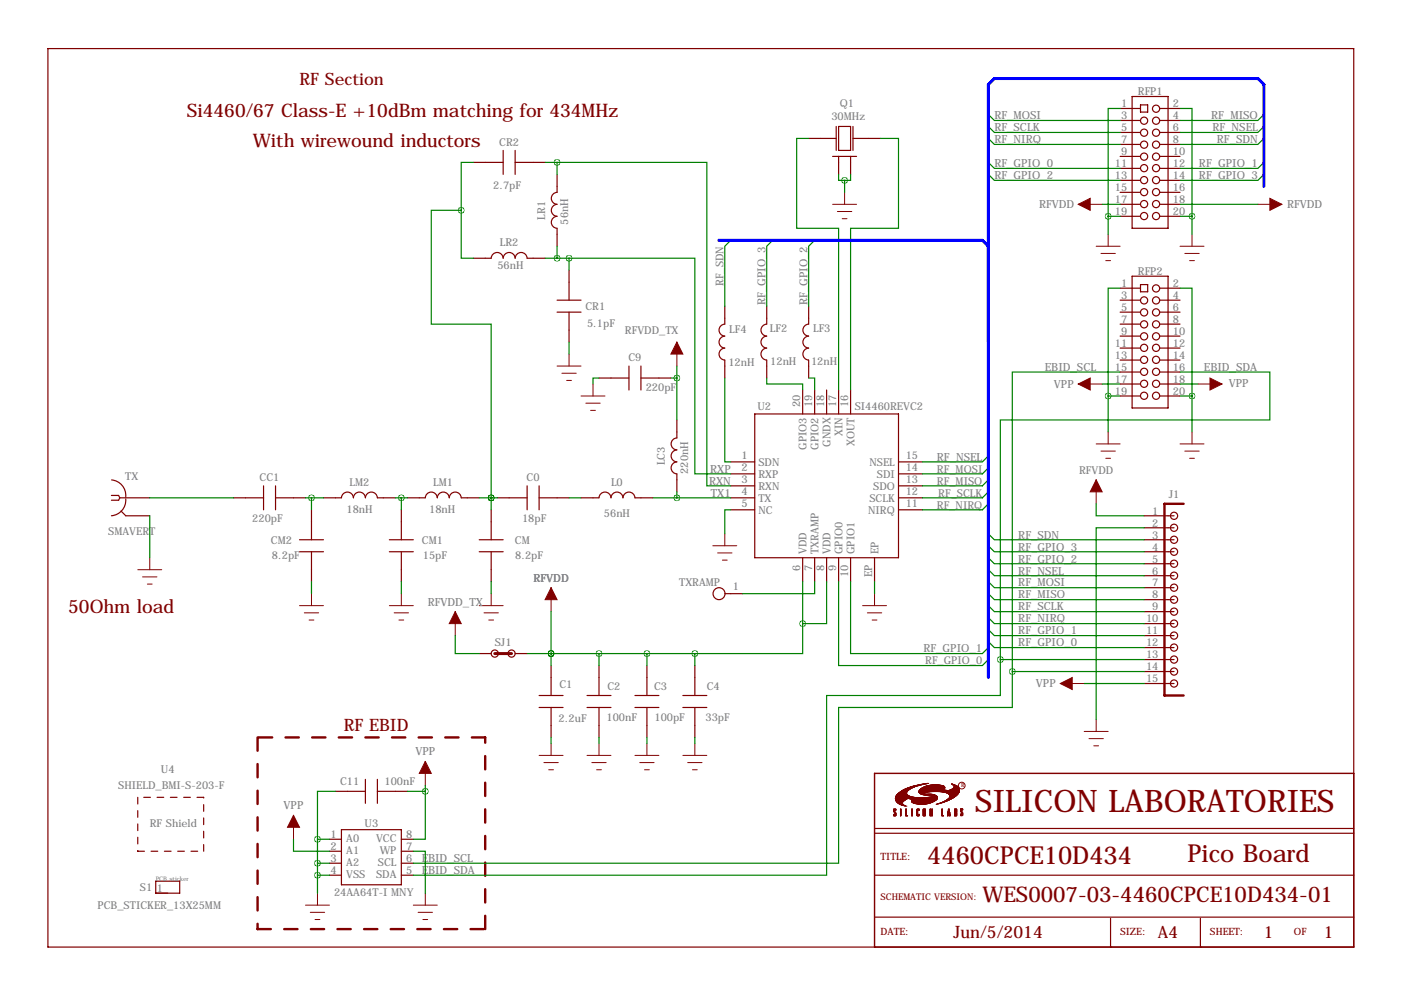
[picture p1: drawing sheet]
<svg xmlns="http://www.w3.org/2000/svg" width="297mm" height="211mm" viewBox="0 0 297 211" stroke-linecap="round" stroke-linejoin="round" font-family="sans-serif">
<path d="M54.6 156.4v40.6M102.9 156.4h-48.3M54.6 197h48.3M102.9 197v-40.6" fill="none" stroke="#800000" stroke-width=".51" stroke-dasharray="2.8 2.8"/>
<g fill="none" stroke="#800000" stroke-width=".25">
<path d="M10.2 10.3h276.8v190.5h-276.8zM100.3 34.4h6.4M106.7 31.9v5.1M109.2 34.4h6.4M109.2 31.9v5.1M118.1 37v3.8a1.27 1.27 0 0 0-1.2 1.2 1.27 1.27 0 0 0 1.2 1.3 1.27 1.27 0 0 0-1.2 1.3 1.27 1.27 0 0 0 1.2 1.3 1.27 1.27 0 0 0-1.2 1.2 1.27 1.27 0 0 0 1.2 1.3v3.8M171.4 29.4h5.9M176.5 33.2h5.1M177.3 26.8v5.1M177.8 26.8h2.5v5.1h-2.5zM177.8 33.2v3.8M180.3 33.2v3.8"/>
<path d="M180.8 26.8v5.1M180.8 29.4h5.9M237.5 23h4.3M237.5 25.5h4.3M237.5 28.1h4.3M237.5 30.6h4.3M237.5 33.2h4.3M237.5 35.7h4.3M237.5 38.2h4.3M240 20.5h7.6v27.9h-7.6zM241.8 22.2h1.5v1.6h-1.5zM245.9 23h4.3"/>
<path d="M245.9 25.5h4.3M245.9 28.1h4.3M245.9 30.6h4.3M245.9 33.2h4.3M245.9 35.7h4.3M245.9 38.2h4.3M100.3 54.8l3.8-.1a1.27 1.27 0 0 1 1.3-1.2 1.27 1.27 0 0 1 1.3 1.3 1.27 1.27 0 0 1 1.2-1.3 1.27 1.27 0 0 1 1.3 1.3 1.27 1.27 0 0 1 1.3-1.3 1.27 1.27 0 0 1 1.3 1.3h3.8M120.6 57.3v6.3M237.5 40.8h4.3M237.5 43.3h4.3M237.5 45.9h4.3M240 58.6h7.6v27.9h-7.6z"/>
<path d="M245.9 40.8h4.3M245.9 43.3h4.3M245.9 45.9h4.3M118.1 63.6h5.1M118.1 66.2h5.1M120.6 66.2v6.3M133.3 77.6v5.1M135.9 77.6v5.1M153.7 64.9v3.8a1.27 1.27 0 0 0-1.2 1.3 1.27 1.27 0 0 0 1.2 1.3 1.27 1.27 0 0 0-1.2 1.2 1.27 1.27 0 0 0 1.2 1.3 1.27 1.27 0 0 0-1.2 1.3 1.27 1.27 0 0 0 1.2 1.2v3.9M162.6 64.9v3.8a1.27 1.27 0 0 0-1.3 1.3 1.27 1.27 0 0 0 1.3 1.3 1.27 1.27 0 0 0-1.3 1.2 1.27 1.27 0 0 0 1.3 1.3 1.27 1.27 0 0 0-1.3 1.3 1.27 1.27 0 0 0 1.2 1.2l.1 3.9M171.4 73.8a1.27 1.27 0 0 0-1.2 1.3 1.27 1.27 0 0 0 1.2 1.2M171.4 71.3a1.27 1.27 0 0 0-1.2 1.2 1.27 1.27 0 0 0 1.2 1.3"/>
<path d="M171.4 64.9v3.8a1.27 1.27 0 0 0-1.2 1.3 1.27 1.27 0 0 0 1.2 1.3M171.4 76.3v3.9M237.5 61.1h4.3M237.5 63.6h4.3M237.5 66.2h4.3M237.5 68.7h4.3M237.5 71.3h4.3M237.5 73.8h4.3M237.5 76.3h4.3M237.5 78.9h4.3M241.8 60.3h1.5v1.6h-1.5zM245.9 61.1h4.3"/>
<path d="M245.9 63.6h4.3M245.9 66.2h4.3M245.9 68.7h4.3M245.9 71.3h4.3M245.9 73.8h4.3M245.9 76.3h4.3M245.9 78.9h4.3M127 80.2h6.3M135.9 80.2h6.3M143.5 89v3.9a1.27 1.27 0 0 0-1.2 1.2 1.27 1.27 0 0 0 1.2 1.3 1.27 1.27 0 0 0-1.2 1.3 1.27 1.27 0 0 0 1.2 1.2 1.27 1.27 0 0 0-1.2 1.3 1.27 1.27 0 0 0 1.2 1.3M154.9 97.9h5.1M160 87.8h30.5v30.5h-30.5z"/>
<path d="M170.2 82.7v5.1M172.7 82.7v5.1M175.3 82.7v5.1M177.8 82.7v5.1M180.3 82.7v5.1M190.5 97.9h5.1M237.5 81.4h4.3M237.5 84h4.3M245.9 81.4h4.3M245.9 84h4.3M23.6 105h1.5l.3 .6M23.7 101.8a3.3 3.3 0 0 1 3 3.5"/>
<path d="M25.4 105.6h6.3M25.4 105.6l-.3 .5h-1.5M25.7 108.3l1 1.1h5M26.7 105.8a3.3 3.3 0 0 1-3.1 3.6M49.5 105.6h6.4M55.9 103v5.1M58.4 105.6h6.4M58.4 103v5.1M63.5 117h5.1M63.5 114.4h5.1M66 108.1v6.3M66 117v6.3"/>
<path d="M68.6 105.6l3.8-.1a1.27 1.27 0 0 1 1.3-1.2 1.27 1.27 0 0 1 1.2 1.3 1.27 1.27 0 0 1 1.3-1.3 1.27 1.27 0 0 1 1.3 1.3 1.27 1.27 0 0 1 1.2-1.3 1.27 1.27 0 0 1 1.3 1.3h3.8M82.5 117h5.1M82.5 114.4h5.1M85.1 108.1v6.3M85.1 117v6.3M86.4 105.6l3.8-.1a1.27 1.27 0 0 1 1.2-1.2 1.27 1.27 0 0 1 1.3 1.3 1.27 1.27 0 0 1 1.3-1.3 1.27 1.27 0 0 1 1.2 1.3 1.27 1.27 0 0 1 1.3-1.3 1.27 1.27 0 0 1 1.3 1.3h3.8M101.6 117h5.1M101.6 114.4h5.1M104.1 108.1v6.3M104.1 117v6.3M105.4 105.6h6.4M111.8 103v5.1"/>
<path d="M114.3 105.6h6.3M114.3 103v5.1M123.2 105.6l3.8-.1a1.27 1.27 0 0 1 1.3-1.2 1.27 1.27 0 0 1 1.2 1.3 1.27 1.27 0 0 1 1.3-1.3 1.27 1.27 0 0 1 1.3 1.3 1.27 1.27 0 0 1 1.2-1.3 1.27 1.27 0 0 1 1.3 1.3h3.8M143.5 100.5v3.8M154.9 105.6h5.1M154.9 100.5h5.1M154.9 103h5.1M154.9 108.1h5.1M170.2 118.3v5M172.7 118.3v5M175.3 118.3v5M177.8 118.3v5"/>
<path d="M180.3 118.3v5M185.4 118.3v5M190.5 105.6h5.1M190.5 100.5h5.1M190.5 103h5.1M190.5 108.1h5.1M242.6 119.5h6.3M242.6 117h6.3M242.6 114.4h6.3M242.6 111.9h6.3M242.6 109.4h6.3M101.6 138.6h2.5"/>
<path d="M109.2 138.6h2.6M153.7 125.9h3.8M242.6 137.3h6.3M242.6 132.2h6.3M242.6 129.7h6.3M242.6 134.8h6.3M242.6 139.8h6.3M242.6 127.1h6.3M242.6 124.6h6.3M242.6 122.1h6.3M114.3 150h5.1M114.3 147.5h5.1"/>
<path d="M116.8 141.1v6.4M116.8 150v6.4M124.5 150h5M124.5 147.5h5M127 141.1v6.4M127 150v6.4M134.6 150h5.1M134.6 147.5h5.1M137.2 141.1v6.4M137.2 150v6.4M144.8 150h5.1M144.8 147.5h5.1"/>
<path d="M147.3 141.1v6.4M147.3 150v6.4M242.6 142.4h6.3M242.6 144.9h6.3M69.8 177.9h2.6M71.1 167.8h6.4M72.4 175.9h12.7v11.7h-12.7zM77.5 165.2v5.1M80 167.8h6.4M80 165.2v5.1M85.1 177.9h2.5M185.4 176.7h101.6"/>
<path d="M185.4 175.7h101.6M33 186.8h5.1v2.6h-5.1zM69.8 185.6h2.6M69.8 180.5h2.6M69.8 183h2.6M85.1 185.6h2.5M85.1 180.5h2.5M85.1 183h2.5M185.4 194.5h101.6M185.4 185.6h101.6M235.5 194.7v6.1M254.5 194.7v6.1"/>
<circle cx="242.6" cy="25.6" r=".76"/>
<circle cx="242.6" cy="28.1" r=".76"/>
<circle cx="242.6" cy="30.7" r=".76"/>
<circle cx="242.6" cy="35.7" r=".76"/>
<circle cx="242.6" cy="33.2" r=".76"/>
<circle cx="242.6" cy="38.2" r=".76"/>
<circle cx="245.1" cy="25.6" r=".76"/>
<circle cx="245.1" cy="23.1" r=".76"/>
<circle cx="245.1" cy="28.1" r=".76"/>
<circle cx="245.1" cy="35.7" r=".76"/>
<circle cx="245.1" cy="30.7" r=".76"/>
<circle cx="245.1" cy="38.2" r=".76"/>
<circle cx="245.1" cy="33.2" r=".76"/>
<circle cx="242.6" cy="40.7" r=".76"/>
<circle cx="242.6" cy="43.3" r=".76"/>
<circle cx="242.6" cy="45.8" r=".76"/>
<circle cx="245.1" cy="40.7" r=".76"/>
<circle cx="245.1" cy="43.3" r=".76"/>
<circle cx="245.1" cy="45.8" r=".76"/>
<circle cx="242.6" cy="78.8" r=".76"/>
<circle cx="242.6" cy="63.7" r=".76"/>
<circle cx="242.6" cy="73.8" r=".76"/>
<circle cx="242.6" cy="68.8" r=".76"/>
<circle cx="242.6" cy="76.3" r=".76"/>
<circle cx="242.6" cy="71.3" r=".76"/>
<circle cx="242.6" cy="66.2" r=".76"/>
<circle cx="245.1" cy="78.8" r=".76"/>
<circle cx="245.1" cy="61.2" r=".76"/>
<circle cx="245.1" cy="63.7" r=".76"/>
<circle cx="245.1" cy="73.8" r=".76"/>
<circle cx="245.1" cy="68.8" r=".76"/>
<circle cx="245.1" cy="76.3" r=".76"/>
<circle cx="245.1" cy="71.3" r=".76"/>
<circle cx="245.1" cy="66.2" r=".76"/>
<circle cx="242.6" cy="81.4" r=".76"/>
<circle cx="242.6" cy="83.9" r=".76"/>
<circle cx="245.1" cy="81.4" r=".76"/>
<circle cx="245.1" cy="83.9" r=".76"/>
<circle cx="248.9" cy="114.4" r=".76"/>
<circle cx="248.9" cy="117" r=".76"/>
<circle cx="248.9" cy="109.4" r=".76"/>
<circle cx="248.9" cy="111.9" r=".76"/>
<circle cx="248.9" cy="119.5" r=".76"/>
<circle cx="104.9" cy="138.6" r=".76"/>
<circle cx="108.5" cy="138.6" r=".76"/>
<circle cx="152.5" cy="125.9" r="1.27"/>
<circle cx="248.9" cy="124.6" r=".76"/>
<circle cx="248.9" cy="137.3" r=".76"/>
<circle cx="248.9" cy="122.1" r=".76"/>
<circle cx="248.9" cy="134.8" r=".76"/>
<circle cx="248.9" cy="132.2" r=".76"/>
<circle cx="248.9" cy="129.7" r=".76"/>
<circle cx="248.9" cy="139.8" r=".76"/>
<circle cx="248.9" cy="127.1" r=".76"/>
<circle cx="248.9" cy="144.9" r=".76"/>
<circle cx="248.9" cy="142.4" r=".76"/>
</g>
<path d="M185.4 164h101.6v36.8h-101.6z" fill="none" stroke="#800000" stroke-width=".3"/>
<g fill="none" stroke="#800000" stroke-width=".21">
<path d="M176.5 43.3h5.1M177.5 44.8h3.1M178.6 46.4h1M179.1 40.8v2.5M228.6 43.3h5.1M232.4 52.2h5.1M233.4 53.7h3.1M234.4 55.3h1.1M234.9 49.7v2.5M250.2 52.2h5.1M251.2 53.7h3.1M252.2 55.3h1"/>
<path d="M252.7 49.7v2.5M266.7 43.3h5.1M118.1 77.6h5.1M119.1 79.1h3.1M120.6 75.1v2.5M143.5 72.5v5.1M120.1 80.7h1.1M123.2 84h5.1M124.2 85.5h3.1M125.2 87h1M125.7 81.4v2.6M228.6 81.4h5.1"/>
<path d="M232.4 94.1h5.1M233.4 95.6h3.1M234.4 97.2h1.1M234.9 91.6v2.5M250.2 94.1h5.1M251.2 95.6h3.1M252.2 97.2h1M252.7 91.6v2.5M254 81.4h5.1M31.7 118.3v2.5M151.1 115.7h5.1M152.1 117.2h3.1"/>
<path d="M153.2 118.8h1M153.7 113.2v2.5M232.4 101.7v5.1M29.2 120.8h5.1M30.2 122.3h3.1M31.2 123.8h1.1M63.5 128.4h5.1M64.5 129.9h3.1M65.5 131.5h1M66 125.9v2.5M82.5 128.4h5.1M83.6 129.9h3"/>
<path d="M84.6 131.5h1M85.1 125.9v2.5M96.5 129.7v5.1M101.6 128.4h5.1M102.6 129.9h3.1M103.6 131.5h1M104.1 125.9v2.5M116.8 124.6v5.1M182.9 128.4h5.1M183.9 129.9h3M184.9 131.5h1M185.4 125.9v2.5"/>
<path d="M116.8 157.6v2.6M127 157.6v2.6M137.2 157.6v2.6M147.3 157.6v2.6M224.8 144.9h5.1M229.9 155.1h5M230.9 156.6h3M231.9 158.1h1M232.4 152.5v2.6M62.2 172.9v5M90.2 161.4v5.1M114.3 160.2h5.1"/>
<path d="M115.3 161.7h3.1M116.3 163.2h1M124.5 160.2h5M125.5 161.7h3M126.5 163.2h1M134.6 160.2h5.1M135.6 161.7h3.1M136.7 163.2h1M144.8 160.2h5.1M145.8 161.7h3M146.8 163.2h1M189.5 173h.4"/>
<path d="M189.5 172.9h.4M189.5 172.9h.1M189.5 172.8h.1M189.5 172.7h.1M189.5 172h.2M189.5 172h.1M189.5 171.9h.1M189.5 171.8h.1M189.5 171.7h.1M189.5 171.6h.4M189.5 171.5h.4M189.5 173h.3"/>
<path d="M189.5 172.1h.3M189.5 172.1h.2M189.6 172.3h.2M189.6 172.2h.2M189.7 172.3h.2M189.7 172.4h.2M189.8 172.9h.1M189.8 172.8h.1M189.8 172.7h.1M189.8 172.6h.1M189.8 172.5h.1M189.8 172.4h.1"/>
<path d="M189.8 171.8h.1M189.8 171.7h.1M189.8 169.4h2.5M189.8 169.4h2.6M189.8 169.3h2.7M189.8 169.3h9M189.8 169.2h9M189.9 169.7h2M189.9 169.6h2M189.9 169.6h2.1M189.9 169.5h2.2M189.9 169.5h2.3"/>
<path d="M189.9 169.2h8.9M189.9 169.1h4.7M189.9 169.1h4M189.9 169h3.7M189.9 169.8h1.8M189.9 169.7h1.9M189.9 168.9h3.4M189.9 168.8l3.2 .1M190 169.8h1.7M190 168.8h2.8M190 168.7h2.7M190 169.9h1.5"/>
<path d="M190 169.9h1.6M190 168.7h2.6M190 168.6h2.5M190.1 170h1.4M190.1 168.6h2.4M190.1 170h1.3M190.1 168.5h2.3M190.2 170.1h1.2M190.2 168.5h2.1M190.2 168.4h2.1M190.3 170.2h1.1M190.3 168.4h2"/>
<path d="M190.3 170.2h1M190.3 168.3h1.9M190.4 170.3h.9M190.4 168.3h1.8M190.4 168.2h1.8M190.5 170.4h.9M190.5 168.2h1.7M190.6 168.1h1.6M190.6 170.4h.8M190.7 170.5h.7M190.7 168h1.5M190.8 170.5h.6"/>
<path d="M190.8 168h1.4M190.8 167.9h1.5M190.9 170.6h.6M190.9 167.9h1.4M190.9 173h.1M190.9 172.9h.1M190.9 172.8h.1M190.9 172.7h.1M190.9 172.6h.1M190.9 172.5h.1M190.9 172.4h.1M190.9 172.3h.1"/>
<path d="M190.9 172.2h.1M190.9 172.1h.1M190.9 172h.1M190.9 171.9h.1M190.9 171.8h.1M190.9 171.7h.1M190.9 171.6h.1M190.9 171.5h.1M191 167.8h1.3M191 170.6h.5M191 167.8h1.4M191.1 170.7h.5"/>
<path d="M191.1 167.7h1.3M191.3 170.7h.4M191.4 167.6h1.2M191.4 170.8h.4M191.5 167.5h1.1M191.5 167.5h1.2M191.6 170.8h.3M191.6 167.4h1.2M191.7 167.4h1.1M191.8 170.9h.3M191.8 167.3h1.1M191.9 167.3h1.1"/>
<path d="M192 173h.4M192 172.9h.4M192 172.9h.2M192 172.8h.2M192 172.7h.2M192 172.6h.2M192 172.5h.2M192 172.4h.2M192 172.3h.2M192 172.2h.2M192 172.1h.2M192 172h.2"/>
<path d="M192 171.9h.2M192 171.8h.2M192 171.7h.2M192 171.6h.2M192 171.5h.2M192.1 170.9h.1M192.1 167.2h1M192.2 167.2h1M192.3 167.1h1M192.4 167.1h1M192.5 167.6l-1.3 .1M192.5 167h1"/>
<path d="M192.6 169.3h6.1M192.7 167h.9M192.8 169.4h5.9M192.8 166.9h1M193 166.9h.9M193 169.4h5.7M193.1 166.8h.9M193.2 169.5h5.4M193.3 170h4.6M193.3 169.9h4.7M193.3 169.9h4.8M193.3 169.8h4.9"/>
<path d="M193.3 166.8h.8M193.3 173h.1M193.3 172.9h.1M193.3 172.8h.1M193.3 172.7h.1M193.3 172.6h.1M193.3 172.5h.1M193.3 172.4h.1M193.3 172.3h.1M193.3 172.2h.1M193.3 172.1h.1M193.3 172h.1"/>
<path d="M193.3 171.9h.1M193.3 171.8h.1M193.3 171.7h.1M193.3 171.6h.1M193.3 171.5h.1M193.3 170.1h4.4M193.3 170h4.5M193.3 169.8h5M193.4 169.7h4.9M193.4 169.7h5M193.4 169.5h5.2M193.5 170.2h4"/>
<path d="M193.5 169.6h5M193.5 166.7h.8M193.6 170.2h3.8M193.6 166.7h.8M193.7 170.3h3.5M193.8 170.3h3.3M193.8 166.6h.8M194 170.4h2.8M194 166.6h.8M194.2 170.4h2.4M194.3 166.5h.7M194.4 172.9h.5"/>
<path d="M194.4 172.9h.2M194.4 172.8h.2M194.4 172.7h.2M194.4 172.6h.2M194.4 172.5h.2M194.4 172.4h.2M194.4 172.3h.2M194.4 172.2h.2M194.4 172.1h.2M194.4 172h.2M194.4 171.9h.2M194.4 171.8h.2"/>
<path d="M194.4 171.7h.2M194.4 171.6h.5M194.5 173h.4M194.5 171.5h.4M194.5 170.5h1.8M194.5 173h.3M194.8 172.9h.1M194.8 172.8h.1M194.8 172.7h.1M194.8 171.8h.1M194.8 171.7h.1M194.8 167.9h1.9"/>
<path d="M194.8 167.9h2.5M194.8 167.8h8.6M194.9 168h1.1M194.9 168h1.4M194.9 167.7h8.5M194.9 167.6h8.5M194.9 170.5h1M194.9 168.1h.5M194.9 168.1h.8M194.9 167.6h5.9M195 168.2h.6M195 167.5h5.5"/>
<path d="M195 167.5h5.2M195 168.2h.7M195 167.4h4.9M195 166.4h.6M195.1 167.4h4.9M195.1 168.3h.8M195.1 167.3h5M195.2 168.3h1M195.2 167.3h5M195.2 166.3h.6M195.3 167.2h5M195.3 168.4h2.3"/>
<path d="M195.4 166.4l-.9 .1M195.4 167.1h4.9M195.5 168.4h2.4M195.5 167.1h4.8M195.5 166.3h.6M195.6 167h4.7M195.6 168.5h2.4M195.7 167h4.6M195.7 173h.5M195.7 172.9h.5M195.7 172.8h.2M195.7 172.7h.2"/>
<path d="M195.7 172.6h.2M195.7 172.5h.2M195.7 172.4h.2M195.7 172.3h.2M195.7 172.2h.2M195.7 172.1h.2M195.7 172h.2M195.7 171.9h.2M195.7 171.8h.2M195.7 171.7h.2M195.7 171.6h.5M195.7 171.5h.5"/>
<path d="M195.8 166.9h4.5M195.8 166.2h.5M195.8 173h.3M195.8 168.5h2.4M195.9 166.9h4.4M196 169.1h2.8M196 166.8h4.3M196.1 166.8h4.1M196.1 166.2h.5M196.1 172.8h.1M196.1 172.7h.1M196.1 172.6h.1"/>
<path d="M196.1 172.5h.1M196.1 172.4h.1M196.1 172.3h.1M196.1 172.2h.1M196.1 172.1h.1M196.1 172h.1M196.1 171.9h.1M196.1 171.8h.1M196.1 171.7h.1M196.2 166.7h4M196.3 168.6h.4M196.3 166.7h3.8"/>
<path d="M196.4 166.1h.5M196.5 166.6h3.5M196.6 169.1h2.2M196.6 166.6h3.3M197 166.5h2.6M197.1 169h1.7M197.2 173h.1M197.2 172.9h.1M197.2 172.8h.1M197.2 172.7h.1M197.2 172.6h.1M197.2 172.5h.1"/>
<path d="M197.2 172.4h.1M197.2 172.3h.1M197.2 172.3h.3M197.2 172.2h.3M197.2 172.1h.3M197.2 172h.3M197.2 171.9h.2M197.2 171.8h.2M197.2 171.7h.2M197.2 171.6h.2M197.2 171.5h.1M197.3 166.5h2"/>
<path d="M197.3 168.6h1M197.4 168.9h1.3M197.4 172.5l.3 .1M197.4 172.5h.3M197.4 172.4h.3M197.4 172.3h.3M197.5 172.8h.2M197.5 172.7h.2M197.5 172.6h.2M197.5 173h.2M197.5 172.9h.2M197.6 172.3h.1"/>
<path d="M197.6 172.2h.1M197.6 172.1h.1M197.6 172h.1M197.6 171.9h.1M197.6 171.8h.1M197.6 171.7h.1M197.6 171.6h.1M197.6 171.5h.1M197.6 168.6h.8M197.7 168.9h1M197.8 168.7h.7M198 168.7h.6"/>
<path d="M198.1 168.8h.5M198.5 170.5h.1M198.6 170.5h.2M198.8 170.4h.2M199 170.4h.2M199.1 170.3h.3M199.3 170.3h.2M199.4 170.2h.3M199.4 167.9h4M199.6 170.2h.3M199.7 173h.4M199.7 172.9h.4"/>
<path d="M199.7 172.9h.1M199.7 172.8h.1M199.7 172.7h.1M199.7 172.6h.1M199.7 172.5h.1M199.7 172.4h.1M199.7 172.3h.1M199.7 172.2h.1M199.7 172.1h.1M199.7 172h.1M199.7 171.9h.1M199.7 171.8h.1"/>
<path d="M199.7 171.7h.1M199.7 171.6h.1M199.7 171.5h.1M199.8 167.9h3.6M199.9 170h.4M200.1 170h.4M200.2 170.1h-.5M200.2 169.9h.4M200.2 168h3.1M200.3 169.9h.4M200.4 169.8h.4M200.4 168h2.9"/>
<path d="M200.5 169.8h.5M200.6 169.7h.5M200.6 169.7h.6M200.6 168.1h2.7M200.7 169.6h.6M200.8 169.6h.6M200.8 168.1h2.5M200.9 169.5h.6M200.9 168.2h2.3M200.9 173h.1M200.9 169.5h.7M200.9 172.9h.1"/>
<path d="M200.9 172.8h.2M200.9 172.7h.2M200.9 172.7h.5M200.9 172.6h.5M201 168.2h2.1M201 172.5l.4 .1M201 172.5h.1M201 172.4h.1M201 172.3h.1M201 169.4h.7M201 172.2h.1M201 172.1h.1"/>
<path d="M201 172h.1M201 172h.3M201 171.9h.3M201.1 169.4h.7M201.1 168.3h2M201.1 171.9h.2M201.1 171.8h.2M201.1 171.7h.2M201.1 171.6h.2M201.1 169.3h.8M201.1 171.5h.2M201.2 169.3h.8"/>
<path d="M201.2 168.4h1.8M201.2 167.6h2.2M201.2 169.2h.8M201.2 172.4h.2M201.2 172.3h.2M201.2 172.2h.2M201.2 172.1h.1M201.2 172h.1M201.3 169.2h.8M201.3 168.5h1.6M201.3 168.4h1.7M201.3 172.8h.1"/>
<path d="M201.3 172.7h.1M201.3 172.5h.1M201.3 172.4h.1M201.3 169.1h.9M201.3 167.5h2.1M201.3 173h.2M201.3 173h.1M201.3 172.9h.1M201.4 169.1h.9M201.4 169h.9M201.4 168.6h1.4M201.4 168.9h1"/>
<path d="M201.4 168.8h1.2M201.4 168.7h1.3M201.5 167.5h1.9M201.6 167.4h1.8M201.7 166.2h.1M201.7 167.4h1.7M201.8 166.3h.2M201.8 167.3h1.6M201.9 167.3h1.5M201.9 166.3h.2M202 167.2h1.4M202 166.4h.3"/>
<path d="M202 166.4l.5 .1M202.1 167.1h1.2M202.1 166.5h.5M202.2 167h1.1M202.2 166.6h.5M202.2 167h1M202.3 166.9h.9M202.3 166.9h.8M202.3 166.7h.6M202.3 166.6h.5M202.3 166.8h.8M202.3 166.8h.7"/>
<path d="M202.3 166.7h.7M202.4 173h.4M202.4 172.9h.4M202.4 172.8h.1M202.4 172.7h.1M202.4 172.6h.1M202.4 172.5h.1M202.4 172.4h.1M202.4 172.3h.4M202.4 172.2h.4M202.4 172.1h.1M202.4 172h.1"/>
<path d="M202.4 171.9h.1M202.4 171.8h.1M202.4 171.7h.1M202.4 171.6h.4M202.4 171.5h.4M202.6 168.8l-1.2 .1M202.7 172.1h.1M202.7 172.8h.1M202.7 172.7h.1M202.7 172.6h.1M202.7 172.5h.1M202.7 172.4h.1"/>
<path d="M202.7 172h.1M202.7 171.9h.1M202.7 171.8h.1M202.7 171.7h.1M203.7 172.9h.4M203.7 172.8h.1M203.7 172.7h.1M203.7 172.6h.1M203.7 172h.2M203.7 172h.1M203.7 171.9h.1M203.7 171.8h.1"/>
<path d="M203.7 171.7h.1M203.7 171.6h.1M203.7 171.6h.4M203.7 171.5h.4M203.7 173h.3M203.7 172.1h.2M203.8 172.1h.2M203.8 172.2h.2M203.9 172.3h.2M204 172.8h.1M204 172.7h.1M204 172.6h.1"/>
<path d="M204 172.5h.1M204 172.4h.1M204 171.7h.1M204 171.6h.1M64.8 191.9h5M65.8 193.4h3M66.8 195h1M67.3 189.4v2.5M87.6 191.9h5.1M88.6 193.4h3.1M89.7 195h1M90.2 189.4v2.5"/>
<circle cx="203.9" cy="166.6" r=".71"/>
</g>
<path d="M251 106.8h-4.1v40.7h4.1" fill="none" stroke="#800000" stroke-width=".51"/>
<path d="M29.2 169.1v11.4M43.2 169.1h-14M29.2 180.5h14M43.2 180.5v-11.4" fill="none" stroke="#800000" stroke-width=".25" stroke-dasharray="1.4 1.4"/>
<path d="M104.9 138.6h3.6" fill="none" stroke="#800000" stroke-width=".63"/>
<g fill="#800000" stroke="#800000" stroke-width=".21">
<path d="M232.4 101.7l1.3 2.6h-2.6z"/>
<path d="M269.2 42.1l2.6 1.2-2.6 1.3z"/>
<path d="M228.6 43.3l2.5-1.2v2.5z"/>
<path d="M256.5 80.2l2.6 1.2-2.6 1.3z"/>
<path d="M228.6 81.4l2.5-1.2v2.5z"/>
<path d="M224.8 144.9l2.5-1.2v2.5z"/>
<path d="M90.2 161.4l1.2 2.6h-2.5z"/>
<path d="M62.2 172.9l1.3 2.5h-2.5z"/>
<path d="M143.5 72.5l1.3 2.6h-2.6z"/>
<path d="M116.8 124.6l1.3 2.5h-2.5z"/>
<path d="M96.5 129.7l1.3 2.5h-2.6z"/>
</g>
<g fill="none" stroke="#008000" stroke-width=".25">
<path d="M100.3 34.4h-2.5v10.2M115.6 34.4h2.5M118.1 34.4h31.8v68.6h5M118.1 34.4v2.6M171.4 29.4h-2.5v19h8.9v34.3M177.8 37v1.2h1.3M179.1 38.2v2.6M180.3 37v1.2h-1.2M186.7 29.4h3.8v19h-10.2v34.3M209.5 24.3l1.3 1.2h26.7M209.5 26.8l1.3 1.3h26.7M209.5 29.4l1.3 1.2h26.7"/>
<path d="M209.5 34.4l1.3 1.3h26.7M209.5 37l1.3 1.2h26.7M237.5 23h-2.6v22.9M250.2 23h2.5v22.9M268 24.3l-1.3 1.2h-16.5M268 26.8l-1.3 1.3h-16.5M268 29.4l-1.3 1.2h-16.5M268 34.4l-1.3 1.3h-16.5M268 37l-1.3 1.2h-16.5M97.8 44.6v10.2h2.5M97.8 44.6h-6.4v24.1h12.7v36.9M115.6 54.8h5"/>
<path d="M118.1 52.2v2.6M120.6 54.8h26.7v45.7h7.6M120.6 54.8v2.5M154.9 50.9l-1.2 1.3v12.7M163.8 50.9l-1.2 1.3v12.7M172.7 50.9l-1.3 1.3v12.7M233.7 43.3h3.8M234.9 45.9h2.6M234.9 45.9v3.8M250.2 45.9h2.5M250.2 43.3h16.5M252.7 45.9v3.8"/>
<path d="M120.6 72.5v2.6M143.5 77.6v11.4M237.5 78.9h-22.9v63.5M237.5 61.1h-2.6v22.9M250.2 78.9h19v10.1h-57.1v50.8M250.2 61.1h2.5v22.9M127 80.2h-1.3v1.2M142.2 80.2h1.3M153.7 80.2v17.7h1.2M162.6 80.2v1.2h7.6v1.3M171.4 80.2h1.3v2.5M209.5 96.7l-1.2 1.2h-12.7"/>
<path d="M209.5 99.2l-1.2 1.3h-12.7M233.7 81.4h3.8M234.9 84v7.6M234.9 84h2.6M250.2 84h2.5M250.2 81.4h3.8M252.7 84v7.6M31.7 105.6h17.8M31.7 109.4v8.9M64.8 105.6h3.8M66 105.6v2.5M83.8 105.6h2.6"/>
<path d="M85.1 105.6v2.5M101.6 105.6h3.8M104.1 105.6h.1M104.1 105.6v2.5M120.6 105.6h2.6M138.4 105.6h16.5M143.5 104.3v1.3M154.9 108.1h-1.2v5.1M209.5 113.2l1.3 1.2h31.8M209.5 115.7l1.3 1.3h31.8M209.5 118.3l1.3 1.2h31.8M209.5 101.7l-1.2 1.3h-12.7"/>
<path d="M209.5 104.3l-1.2 1.3h-12.7M209.5 106.8l-1.2 1.3h-12.7M232.4 106.8v2.6h10.2M242.6 111.9h-10.2v40.6M66 123.3v2.6M85.1 123.3v2.6M96.5 134.8v3.8h5.1M104.1 123.3v2.6M111.8 138.6h35.5M116.8 138.6h.1M116.8 129.7v11.4M127 138.6v2.5"/>
<path d="M137.2 138.6v2.5M147.3 138.6v2.5M170.2 132.2v6.4h-22.9M170.2 123.3v8.9M172.7 123.3v2.6h-15.2M175.3 123.3v8.9h-5.1M177.8 123.3v17.8h30.5l1.2-1.3M180.3 123.3v15.3h28l1.2-1.3M185.4 123.3v2.6M209.5 120.8l1.3 1.3h31.8M209.5 123.3l1.3 1.3h31.8M209.5 125.9l1.3 1.2h31.8"/>
<path d="M209.5 128.4l1.3 1.3h31.8M209.5 131l1.3 1.2h31.8M209.5 133.5l1.3 1.3h31.8M209.5 136l1.3 1.3h31.8M212.1 139.8v7.7h-36.8v38.1h-87.7M212.1 139.8h30.5M116.8 156.4v1.2M127 156.4v1.2M137.2 156.4v1.2M147.3 156.4v1.2M214.6 142.4v7.6h-36.8v33h-90.2M214.6 142.4h28"/>
<path d="M229.9 144.9h12.7M62.2 177.9v2.6h7.6M67.3 177.9h2.5M67.3 177.9v11.5M71.1 167.8h-3.8v10.1M86.4 167.8h3.8M90.2 167.8v10.1h-2.6M90.2 166.5v1.3M67.3 183h2.5M67.3 185.6h2.5M87.6 180.5h2.6v8.9"/>
</g>
<path d="M116.8 138.6a.05 .05 0 0 0 .1 0 .05 .05 0 0 0-.1 0zM179 38.2a.05 .05 0 0 0 .1 0 .05 .05 0 0 0-.1 0zM147.3 138.6a.05 .05 0 0 0 .1 0 .05 .05 0 0 0-.1 0zM137.1 138.6a.05 .05 0 0 0 .1 0 .05 .05 0 0 0-.1 0zM67.3 183a.05 .05 0 0 0 .1 0 .05 .05 0 0 0-.1 0zM67.3 185.6a.05 .05 0 0 0 .1 0 .05 .05 0 0 0-.1 0zM67.3 177.9a.05 .05 0 0 0 .1 0 .05 .05 0 0 0-.1 0zM234.9 45.9a.05 .05 0 0 0 .1 0 .05 .05 0 0 0-.1 0zM252.7 45.9a.05 .05 0 0 0 .1 0 .05 .05 0 0 0-.1 0zM214.6 142.4a.05 .05 0 0 0 .1 0 .05 .05 0 0 0-.1 0zM212 139.8a.05 .05 0 0 0 .1 0 .05 .05 0 0 0-.1 0zM234.9 84a.05 .05 0 0 0 .1 0 .05 .05 0 0 0-.1 0zM252.7 84a.05 .05 0 0 0 .1 0 .05 .05 0 0 0-.1 0zM90.1 167.8a.05 .05 0 0 0 .1 0 .05 .05 0 0 0-.1 0zM85 105.6a.05 .05 0 0 0 .1 0 .05 .05 0 0 0-.1 0zM104.1 105.6a.05 .05 0 0 0 .1 0 .05 .05 0 0 0-.1 0zM66 105.6a.05 .05 0 0 0 .1 0 .05 .05 0 0 0-.1 0zM143.5 105.6a.05 .05 0 0 0 .1 0 .05 .05 0 0 0-.1 0zM143.5 80.2a.05 .05 0 0 0 .1 0 .05 .05 0 0 0-.1 0zM116.8 138.6a.05 .05 0 0 0 .1 0 .05 .05 0 0 0-.1 0zM118.1 34.4a.05 .05 0 0 0 .1 0 .05 .05 0 0 0-.1 0zM118.1 54.8a.05 .05 0 0 0 .1 0 .05 .05 0 0 0-.1 0zM97.7 44.6a.05 .05 0 0 0 .1 0 .05 .05 0 0 0-.1 0zM120.6 54.8a.05 .05 0 0 0 .1 0 .05 .05 0 0 0-.1 0zM104.1 105.6a.05 .05 0 0 0 .1 0 .05 .05 0 0 0-.1 0zM170.1 132.2a.05 .05 0 0 0 .1 0 .05 .05 0 0 0-.1 0z" fill="#008000" stroke="#008000" stroke-width="1.3"/>
<path d="M268 39.5v-21.6l-1.3-1.2h-55.9l-1.3 1.2v125.8M152.4 50.9h55.9l1.2 1.3" fill="none" stroke="#00f" stroke-width=".63"/>
<text font-size="6.6" fill="#800000" x="206.7" y="172.1">SILICON LABORATORIES</text>
<g font-size="5.3" fill="#800000">
<text x="196.6" y="183.1">4460CPCE10D434</text>
<text x="251.7" y="182.8">Pico Board</text>
</g>
<text font-size="4.6" fill="#800000" x="208.3" y="191.2">WES0007-03-4460CPCE10D434-01</text>
<g font-size="4" fill="#800000">
<text x="39.6" y="24.8">Si4460/67 Class-E +10dBm matching for 434MHz</text>
<text x="53.6" y="31.1">With wirewound inductors</text>
<text x="14.5" y="129.9">50Ohm load</text>
</g>
<g font-size="3.6" fill="#800000">
<text x="63.5" y="17.9">RF Section</text>
<text x="72.9" y="155.1">RF EBID</text>
<text x="202.2" y="198.8">Jun/5/2014</text>
<text x="245.5" y="198.9">A4</text>
<text x="268" y="198.9">1</text>
<text x="280.7" y="198.9">1</text>
</g>
<g font-size="2.4" fill="#808080">
<text x="210.8" y="25.3">RF_MOSI</text>
<text x="210.8" y="27.8">RF_SCLK</text>
<text x="256.8" y="25.3">RF_MISO</text>
<text x="257.1" y="27.8">RF_NSEL</text>
<text x="210.8" y="30.4">RF_NIRQ</text>
<text x="210.8" y="35.4">RF_GPIO_0</text>
<text x="254.2" y="35.4">RF_GPIO_1</text>
<text x="258" y="30.4">RF_SDN</text>
<text x="210.8" y="38">RF_GPIO_2</text>
<text x="254.2" y="38">RF_GPIO_3</text>
<text x="220.3" y="44.1">RFVDD</text>
<text x="272.9" y="44.1">RFVDD</text>
<text x="162.3" y="64.7" transform="rotate(-90 162.3 64.7)">RF_GPIO_3</text>
<text x="171.2" y="64.7" transform="rotate(-90 171.2 64.7)">RF_GPIO_2</text>
<text x="221.5" y="78.6">EBID_SCL</text>
<text x="223.4" y="82.2">VPP</text>
<text x="255.3" y="78.6">EBID_SDA</text>
<text x="260.5" y="82.1">VPP</text>
<text x="150.6" y="100.2">RXP</text>
<text x="198.6" y="97.7">RF_NSEL</text>
<text x="150.3" y="102.8">RXN</text>
<text x="150.7" y="105.3">TX1</text>
<text x="215.9" y="114.2">RF_SDN</text>
<text x="215.9" y="116.7">RF_GPIO_3</text>
<text x="215.9" y="119.3">RF_GPIO_2</text>
<text x="113.1" y="123.3">RFVDD</text>
<text x="215.9" y="121.8">RF_NSEL</text>
<text x="215.9" y="124.3">RF_MOSI</text>
<text x="90.7" y="128.4">RFVDD_TX</text>
<text x="215.9" y="126.9">RF_MISO</text>
<text x="215.9" y="129.4">RF_SCLK</text>
<text x="215.9" y="132">RF_NIRQ</text>
<text x="215.9" y="134.5">RF_GPIO_1</text>
<text x="215.9" y="137">RF_GPIO_0</text>
<text x="195.8" y="138.3">RF_GPIO_1</text>
<text x="219.6" y="145.7">VPP</text>
<text x="88.1" y="160.2">VPP</text>
<text x="60.1" y="171.6">VPP</text>
<text x="89.4" y="182.8">EBID_SCL</text>
<text x="89.4" y="185.3">EBID_SDA</text>
</g>
<g font-size="2.3" fill="#808080">
<text x="178.1" y="22.7">Q1</text>
<text x="237.7" y="22.7">1</text>
<text x="241.3" y="20.2">RFP1</text>
<text x="248.7" y="22.7">2</text>
<text x="176.3" y="25.4">30MHz</text>
<text x="237.7" y="25.3">3</text>
<text x="237.7" y="27.8">5</text>
<text x="248.7" y="25.3">4</text>
<text x="248.7" y="27.8">6</text>
<text x="105.8" y="30.9">CR2</text>
<text x="236.4" y="35.4">11</text>
<text x="237.7" y="30.4">7</text>
<text x="237.7" y="32.9">9</text>
<text x="248.7" y="30.4">8</text>
<text x="248.7" y="32.9">10</text>
<text x="248.7" y="35.4">12</text>
<text x="104.6" y="40.1">2.7pF</text>
<text x="236.4" y="38">13</text>
<text x="236.4" y="40.5">15</text>
<text x="248.7" y="38">14</text>
<text x="248.7" y="40.5">16</text>
<text x="115.6" y="46.6" transform="rotate(-90 115.6 46.6)">LR1</text>
<text x="120.5" y="47.6" transform="rotate(-90 120.5 47.6)">56nH</text>
<text x="236.4" y="43.1">17</text>
<text x="236.4" y="45.6">19</text>
<text x="248.7" y="43.1">18</text>
<text x="248.7" y="45.6">20</text>
<text x="106" y="52.2">LR2</text>
<text x="105.5" y="57.1">56nH</text>
<text x="241.3" y="58.3">RFP2</text>
<text x="124.1" y="65.8">CR1</text>
<text x="153.4" y="60.6" transform="rotate(-90 153.4 60.6)">RF_SDN</text>
<text x="237.7" y="60.8">1</text>
<text x="237.7" y="63.4">3</text>
<text x="237.7" y="65.9">5</text>
<text x="248.7" y="60.8">2</text>
<text x="248.7" y="63.4">4</text>
<text x="248.7" y="65.9">6</text>
<text x="124.5" y="69.2">5.1pF</text>
<text x="132.5" y="70.8">RFVDD_TX</text>
<text x="154.6" y="70.6">LF4</text>
<text x="163.3" y="70.3">LF2</text>
<text x="172.4" y="70.3">LF3</text>
<text x="237.7" y="68.5">7</text>
<text x="237.7" y="71">9</text>
<text x="248.7" y="68.5">8</text>
<text x="248.7" y="71">10</text>
<text x="133.2" y="76.6">C9</text>
<text x="154.4" y="77.6">12nH</text>
<text x="163.3" y="77.4">12nH</text>
<text x="172" y="77.4">12nH</text>
<text x="236.4" y="73.5">11</text>
<text x="236.4" y="76.1">13</text>
<text x="248.7" y="73.5">12</text>
<text x="248.7" y="76.1">14</text>
<text x="136.9" y="82.9">220pF</text>
<text x="236.4" y="78.6">15</text>
<text x="236.4" y="81.2">17</text>
<text x="236.4" y="83.7">19</text>
<text x="248.7" y="78.6">16</text>
<text x="248.7" y="81.2">18</text>
<text x="248.7" y="83.7">20</text>
<text x="160.6" y="87">U2</text>
<text x="169.7" y="86.2" transform="rotate(-90 169.7 86.2)">20</text>
<text x="172.2" y="86.2" transform="rotate(-90 172.2 86.2)">19</text>
<text x="174.8" y="86.2" transform="rotate(-90 174.8 86.2)">18</text>
<text x="177.3" y="86.2" transform="rotate(-90 177.3 86.2)">17</text>
<text x="179.8" y="86.2" transform="rotate(-90 179.8 86.2)">16</text>
<text x="181.2" y="86.8">SI4460REVC2</text>
<text x="171" y="95.4" transform="rotate(-90 171 95.4)">GPIO3</text>
<text x="173.5" y="95.4" transform="rotate(-90 173.5 95.4)">GPIO2</text>
<text x="176.1" y="94.7" transform="rotate(-90 176.1 94.7)">GNDX</text>
<text x="178.6" y="92.5" transform="rotate(-90 178.6 92.5)">XIN</text>
<text x="181.1" y="94.6" transform="rotate(-90 181.1 94.6)">XOUT</text>
<text x="26.6" y="101.7">TX</text>
<text x="55" y="102">CC1</text>
<text x="111.6" y="102">C0</text>
<text x="141" y="98.6" transform="rotate(-90 141 98.6)">LC3</text>
<text x="145.9" y="100.5" transform="rotate(-90 145.9 100.5)">220nH</text>
<text x="157.2" y="97.4">1</text>
<text x="157.2" y="100">2</text>
<text x="160.8" y="98.7">SDN</text>
<text x="160.8" y="101.3">RXP</text>
<text x="184.3" y="98.7">NSEL</text>
<text x="185.9" y="101.3">SDI</text>
<text x="192" y="100">14</text>
<text x="192" y="97.4">15</text>
<text x="198.7" y="100.2">RF_MOSI</text>
<text x="228.8" y="100.5">RFVDD</text>
<text x="74.1" y="103">LM2</text>
<text x="91.9" y="103">LM1</text>
<text x="129.6" y="103">L0</text>
<text x="157.2" y="102.5">3</text>
<text x="157.2" y="105">4</text>
<text x="157.2" y="107.6">5</text>
<text x="160.8" y="103.8">RXN</text>
<text x="160.8" y="106.4">TX</text>
<text x="184.3" y="106.4">SCLK</text>
<text x="185.1" y="103.8">SDO</text>
<text x="192" y="107.6">11</text>
<text x="192" y="105">12</text>
<text x="192" y="102.5">13</text>
<text x="198.7" y="102.8">RF_MISO</text>
<text x="198.7" y="107.8">RF_NIRQ</text>
<text x="198.9" y="105.3">RF_SCLK</text>
<text x="247.8" y="105.6">J1</text>
<text x="22.9" y="113.5">SMAVERT</text>
<text x="53.5" y="110.7">220pF</text>
<text x="73.5" y="108.7">18nH</text>
<text x="91" y="108.7">18nH</text>
<text x="110.7" y="110.7">18pF</text>
<text x="128" y="109.7">56nH</text>
<text x="160.8" y="108.9">NC</text>
<text x="184.1" y="108.9">NIRQ</text>
<text x="244.3" y="109.1">1</text>
<text x="244.3" y="111.6">2</text>
<text x="57.5" y="115.3">CM2</text>
<text x="57.7" y="118.5">8.2pF</text>
<text x="89.5" y="115.3">CM1</text>
<text x="89.7" y="118.5">15pF</text>
<text x="109.2" y="115.3">CM</text>
<text x="109.2" y="118.5">8.2pF</text>
<text x="171" y="117.5" transform="rotate(-90 171 117.5)">VDD</text>
<text x="173.5" y="117.5" transform="rotate(-90 173.5 117.5)">TXRAMP</text>
<text x="176.1" y="117.5" transform="rotate(-90 176.1 117.5)">VDD</text>
<text x="178.6" y="117.5" transform="rotate(-90 178.6 117.5)">GPIO0</text>
<text x="181.1" y="117.5" transform="rotate(-90 181.1 117.5)">GPIO1</text>
<text x="186.2" y="117.5" transform="rotate(-90 186.2 117.5)">EP</text>
<text x="244.3" y="114.2">3</text>
<text x="244.3" y="116.7">4</text>
<text x="244.3" y="119.3">5</text>
<text x="144" y="124.3">TXRAMP</text>
<text x="155.4" y="125.1">1</text>
<text x="169.7" y="121.1" transform="rotate(-90 169.7 121.1)">6</text>
<text x="172.2" y="121.1" transform="rotate(-90 172.2 121.1)">7</text>
<text x="174.8" y="121.1" transform="rotate(-90 174.8 121.1)">8</text>
<text x="177.3" y="121.1" transform="rotate(-90 177.3 121.1)">9</text>
<text x="179.8" y="122.4" transform="rotate(-90 179.8 122.4)">10</text>
<text x="184.9" y="122.4" transform="rotate(-90 184.9 122.4)">EP</text>
<text x="244.3" y="121.8">6</text>
<text x="244.3" y="124.3">7</text>
<text x="243" y="132">10</text>
<text x="244.3" y="126.9">8</text>
<text x="244.3" y="129.4">9</text>
<text x="104.9" y="137">SJ1</text>
<text x="243" y="134.5">11</text>
<text x="243" y="137">12</text>
<text x="196.2" y="140.9">RF_GPIO_0</text>
<text x="243" y="139.6">13</text>
<text x="243" y="142.1">14</text>
<text x="118.6" y="145.9">C1</text>
<text x="128.8" y="146.2">C2</text>
<text x="138.7" y="146.2">C3</text>
<text x="149.9" y="146.2">C4</text>
<text x="243" y="144.7">15</text>
<text x="118.4" y="153">2.2uF</text>
<text x="128.6" y="152.8">100nF</text>
<text x="138.8" y="152.8">100pF</text>
<text x="149.6" y="152.8">33pF</text>
<text x="25.1" y="167.4">SHIELD_BMI-S-203-F</text>
<text x="34.1" y="164">U4</text>
<text x="72.1" y="166.5">C11</text>
<text x="81.5" y="166.5">100nF</text>
<text x="31.7" y="175.4">RF Shield</text>
<text x="70.1" y="177.7">1</text>
<text x="73.4" y="178.5">A0</text>
<text x="77.3" y="175.4">U3</text>
<text x="79.7" y="178.5">VCC</text>
<text x="86.1" y="177.7">8</text>
<text x="70.1" y="180.2">2</text>
<text x="70.1" y="182.8">3</text>
<text x="70.1" y="185.3">4</text>
<text x="73.4" y="181">A1</text>
<text x="73.4" y="183.6">A2</text>
<text x="80.1" y="183.6">SCL</text>
<text x="80.5" y="181">WP</text>
<text x="86.1" y="185.3">5</text>
<text x="86.1" y="182.8">6</text>
<text x="86.1" y="180.2">7</text>
<text x="29.7" y="188.9">S1</text>
<text x="33.2" y="189.1">1</text>
<text x="70.8" y="190">24AA64T-I MNY</text>
<text x="73.4" y="186.1">VSS</text>
<text x="79.7" y="186.1">SDA</text>
<text x="20.7" y="192.8">PCB_STICKER_13X25MM</text>
</g>
<g font-size="2.1" fill="#800000">
<text x="186.7" y="182.3">TITLE:</text>
<text x="186.7" y="198.3">DATE:</text>
<text x="237.5" y="198.3">SIZE:</text>
<text x="256.5" y="198.3">SHEET:</text>
<text x="274.3" y="198.3">OF</text>
</g>
<text font-size="2" fill="#800000" x="186.7" y="190.9">SCHEMATIC VERSION:</text>
<text font-size="1.3" fill="#808080" x="33" y="186.8">PCB sticker</text>
<text font-size="1.2" fill="#800000" x="203.8" y="166.9">R</text>
</svg>
